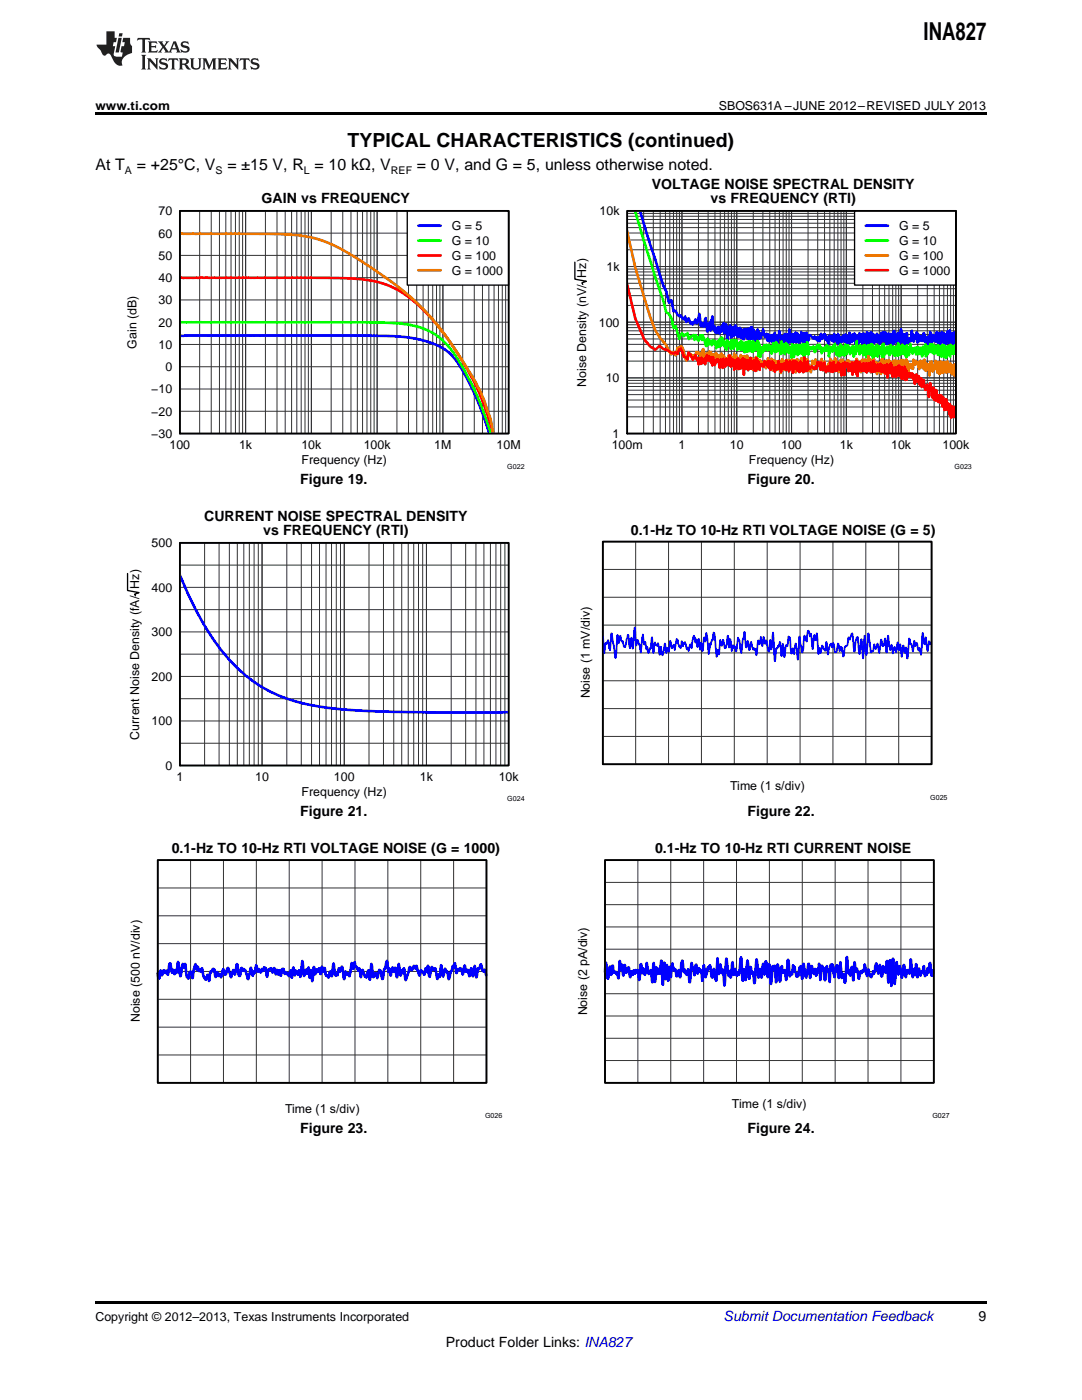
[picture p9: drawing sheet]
<svg xmlns="http://www.w3.org/2000/svg" width="216mm" height="279mm" viewBox="0 0 216 279" stroke-linecap="round" stroke-linejoin="round" font-family="sans-serif">
<path d="M19 259.7h177.8v.5h-177.8z" fill="#000"/>
<g fill="#fff">
<path d="M66.9 227.8h.3v.7h-.3z"/>
<path d="M156.1 227.8h.4v.7h-.4z"/>
</g>
<path d="M31.5 171.7h65.6v44.4h-65.6zM120.7 171.7h65.6v44.4h-65.6z" fill="none" stroke="#000" stroke-width=".26"/>
<g fill="none" stroke="#333" stroke-width=".2">
<path d="M31.5 171.7h65.6v44.4h-65.6zM31.5 177.2h65.6M38 171.7v44.4M44.6 171.7v44.4M51.2 171.7v44.4M57.7 171.7v44.4M64.3 171.7v44.4M70.8 171.7v44.4M77.4 171.7v44.4M84 171.7v44.4M90.5 171.7v44.4M120.7 171.7h65.6v44.4h-65.6z"/>
<path d="M120.7 176.1h65.6M127.3 171.7v44.4M133.8 171.7v44.4M140.4 171.7v44.4M147 171.7v44.4M153.5 171.7v44.4M160.1 171.7v44.4M166.6 171.7v44.4M173.2 171.7v44.4M179.8 171.7v44.4M31.5 199.4h65.6M31.5 193.9h65.6"/>
<path d="M31.5 188.3h65.6M31.5 182.8h65.6M120.7 193.9h65.6M120.7 198.3h65.6M120.7 189.4h65.6M120.7 185h65.6M120.7 180.5h65.6M31.5 210.5h65.6M31.5 205h65.6M120.7 211.7h65.6M120.7 207.2h65.6M120.7 202.8h65.6"/>
</g>
<path d="M31.5 194.2l.2 1.1 .4-1.6 .2 1 .3-1.1 .4 .6 .2-.5 .3 .8 .3-1.9 .2-.4 .3 1.9h.1l.2-.5 .2 .8 .2-.8 .2 .6 .1-.1 .2-2.1 .5 2.8 .5-2.4 .2 .8 .3-.8 .2 2.4 .1 .2 .1-.1 .2 .4 .2-1.2 .2-.2 .4 1.3 .3-1.8 .3-1 .3 1.2 .2-.7 .2 .9 .2-.2 .2 .3 .2-.7 .1 .4a2.69 2.69 0 0 0 .6 1.9l.4-1 .3 1.3 .3-1.8v-.1l.2 .1 .4-.7 .2 .1 .2 1.6 .3-1 .2 .8 .2-.4 .1 .1 .1-.1 .2 .7 .4-1.6 .4 1h.1l.4-1.3h.1l.6 1.9 .5-1.5 .3 .9 .4-2.1 .4 2.4h.2l.3-1.6 .3 .6 .1-.4 .3 .2 .6 1.8 .5-2.3 .4 1.6 .2-.8 .2 .3 .1-.2 .3-1.3 .3 1.3 .1-.6 .4 .7 .3-.7 .2 .4 .2-.7 .3 .1 .3 1.7 .3-1.4h.2l.3-.3 .3 .9 .3-.9 .3 1.3 .3-.9 .2 .9 .2-.9 .3 1.1 .3-1.3h.3l.2 .9 .3-.2 .2 .3 .1-.1 .2 .5 .4-1.1 .2 1.4 .4-2 .2 1.6 .2-1 .3 .3 .2 .5 .2-.9 .2 1.4 .4-3.2 .4 3 .4-1.3 .2 .8 .3-1.2 .2 2 .2-1.5 .3 2.2 .3-2.8 .3 1.5 .3-1 .2 .5 .3-.7 .3 1.1 .3-1.5 .2 1.1 .3-.8 .3 1.5 .2-.1 .2 .5 .4-1.2 .3 .9 .4-2.5 .2 2 .2 .4 .2-.4 .2 .3 .2-1.4 .2 .7 .5-.9 .4 2.4 .2-1.5 .2 .4 .2 .2 .2-.2 .2 .5 .5-2.6 .3 1.1 .3-1.3 .2 1v-.1l.2 .1 .3 .7 .2-.4h.1l.2 1.7 .3-1.4 .5 1.3h.3v.2l.4-1.5 .3 1.9 .3-3.1 .3 2.6 .3-.7 .1 .3 .2-.4 .3 1 .4-1.6 .2 .1 .4 1.7 .1-.1 .3-2 .2-.1 .3-1.4 .3 2.2 .2-.7 .2 1.4 .4-1.6 .3 .9 .2-.9 .4 2 .4-2.7 .4 2.3 .1-1.1 .3 .6 .2-1 .3 2.4 .8-2.5 .4 .1 .1 .4 .4-.8 .3 .5 .2-.6 .6 2 .3-1.1 .2 .4 .3 .1 .1 .4 .3-1.3 .3 .8 .2-1.3 .3 2.3 .4-1.9 .5 .5 .2-.4 .5 2.2 .2-.9 .3 .5 .2-2.4 .4 2.3 .4-1.6 .3 .6h.2l.2 1.5 .5-1.6a.95 .95 0 0 0 .3-1l.2 .3 .3-.9 .2 1.9 .4-.7 .2 .2 .3-.4 .4 1.3 .4-1.8 .3 1.3 .3-.4 .4 1.2 .4-1.6 .3 1.6 .3-2 .3 2.3 .4-1.8 .2 .1 .4-1 .4 1.4 .1 .1 .2-.4 .1 .1 .2 1M186.3 193.6l-.2 .9v-.2l-.2 .4-.3-2.5-.3 1.9-.2-.9-.2 1.3h-.1v-.2l-.2 .5-.2-2-.2 1-.3 .1-.2 .8-.3-1.4-.4 1.7-.2-2.6-.2 2.2-.2-1.2-.3 1.6-.4-3.5-.2 2.8-.2-.7-.2 .2-.1-.2-.2 1.4-.4-2.4-.4 2.5-.4-2.3-.4 1.7-.3-2.5-.4 4.4-.3-5.1-.3 5.5-.3-5.2-.3 4.5-.3-4.3-.3 2.2-.1 .1-.4-1.3-.2 2.1-.2-.2-.2-2.1-.4 1.7-.4-2-.2 .5v1l-.2 .5-.1-.5-.4 1.2-.3-.2-.3-1.4-.3 1.4-.5-2.3-.1 1.3-.2-.2-.1 .2h-.1l-.1 .4-.2-.4-.3 1.5-.4-2-.3 .6-.2-1.9-.2 3.7-.3-2.7-.3 1.7-.2-1.1-.2 .6v-.2l-.3-3-.4 5.1-.3-1.7-.3 .8-.3-3.2-.3 3.2-.3-2.5-.3 .1-.3 2.2-.4-2.5-.2 1.1-.1-1.1-.3 3.5-.2-2.4v-.2l-.2 .4-.1-1-.4 2.9-.3-2.4v-.2l-.1 .2-.2-.6-.3 2.9-.3-3.3-.2 1.4v-.3l-.4 1.3-.2-1.3-.2 1-.5-1.6-.2 2.4-.4-2.9-.4 2.8-.2-.5-.4-2.3-.2 3-.3-2.5-.2 .6v-.4l-.3 1.8-.1 .1-.2-.5-.1 .5-.3-.9v-1l-.2-.1v.1l-.2-.3-.1 1.8-.2-.3h-.1l-.2 .7-.3-3.4-.4 4.1-.3-1.9-.1-.1-.2 .6-.3-1.4-.4 3.1-.2-2.5-.2-.9-.3 3.4-.1 .1-.2-3.3-.2 .7-.2-.6-.3 3.6-.4-4-.3 2.6-.4-3.1-.3 2.6-.2-2.2-.3 2.7v.1l-.1-.2-.1-1.5h-.2l-.2 1.7-.4-3.6-.5 4.7-.2-1.9-.1-.3-.2 .3-.3-1.3-.2 2.3-.4-3.6-.3 3.9-.4-2.2-.2 2.3-.3-4.6-.5 3.4-.1-.5-.3 .7v-.1l-.3-1.2h-.1l-.2 1.1-.2-2.5-.4 3.1-.2-1.3-.2 1-.5-3.5-.4 5.4-.2-3.2-.2 .7-.4-1.7-.3 1.9-.2-3.2-.3 4.5-.3-.8-.2-1.5-.3 1.7a1.98 1.98 0 0 1-.3-1.5l-.2-.9-.2 .7-.1-.4-.5 2-.3-2.3-.4 3-.1-1.4-.3-.8-.1 .4-.2-.7v.1l-.2 1-.3-1.8-.3 2.1-.2-1.3-.2-.1-.2-1-.4 3.8-.3-2.6-.2 1.1-.5-1.1-.1 .6-.1-.2-.3-2.1-.2 .6-.2 2.7-.3-1.4-.1 .9-.3 .4-.2-1.5h-.2v.3l-.4-1.4-.4 2.7-.2-2-.3 2.7-.2-3.1-.3 2.8-.3-3.3-.2 4.4-.4-4.8-.3 2.6-.3-.9-.1 1-.2-1.4-.3 3-.3-3.8-.2 3.8-.3-2.2-.1-.2-.4 .8-.3-2.2-.2 1.9-.2 .4-.4-1.2-.2 .9-.2-1.8-.4 3.2-.3-2-.1 .5-.3-.5-.1 .7-.3-.6-.2 .8-.2-.7-.2 1.2-.4-2-.1 .4-.1-.1-.1 .5v-.3l-.1 .7-.3-1.6-.3 2.1-.3-2v-.2l-.2 1.1-.2-1.8-.3 3.5-.3-1.1-.1 .2-.2-.5-.3 .2-.2-1.4h-.1l-.2 1.8-.3-1.6-.1 .1-.3 2.3-.4-3.2-.2 1.9" fill="none" stroke="#00f" stroke-width=".53"/>
<path d="M31.5 171.7h65.6v44.4h-65.6zM120.7 171.7h65.6v44.4h-65.6z" fill="none" stroke="#000" stroke-width=".35"/>
<g fill="#fff">
<path d="M66.9 164.6h.3v.7h-.3z"/>
<path d="M156.1 164.6h.4v.7h-.4z"/>
</g>
<path d="M25.5 114.5v3.3l2.2 .5-.8 .3 .1 .3M35.9 108.3h65.6v44.5h-65.6zM120.3 108.1h65.6v44.4h-65.6z" fill="none" stroke="#000" stroke-width=".26"/>
<g fill="none" stroke="#333" stroke-width=".2">
<path d="M35.9 108.3h65.6v44.5h-65.6zM35.9 117.2h65.6M35.9 112.8h65.6M40.8 108.3v44.5M43.7 108.3v44.5M45.8 108.3v44.5M47.4 108.3v44.5M48.7 108.3v44.5M49.8 108.3v44.5M50.7 108.3v44.5M51.5 108.3v44.5M52.3 108.3v44.5"/>
<path d="M57.2 108.3v44.5M60.1 108.3v44.5M62.2 108.3v44.5M63.8 108.3v44.5M65.1 108.3v44.5M66.2 108.3v44.5M67.1 108.3v44.5M67.9 108.3v44.5M68.7 108.3v44.5M73.6 108.3v44.5M76.5 108.3v44.5M78.6 108.3v44.5"/>
<path d="M80.2 108.3v44.5M81.5 108.3v44.5M82.6 108.3v44.5M83.5 108.3v44.5M84.3 108.3v44.5M85.1 108.3v44.5M90 108.3v44.5M92.9 108.3v44.5M95 108.3v44.5M96.6 108.3v44.5M97.9 108.3v44.5M99 108.3v44.5"/>
<path d="M99.9 108.3v44.5M100.7 108.3v44.5M120.3 108.1h65.6v44.4h-65.6zM120.3 119.2h65.6M120.3 113.6h65.6M126.8 108.1v44.4M133.4 108.1v44.4M140 108.1v44.4M146.5 108.1v44.4M153.1 108.1v44.4M159.6 108.1v44.4M166.2 108.1v44.4"/>
<path d="M172.8 108.1v44.4M179.3 108.1v44.4M35.9 139.4h65.6M35.9 135h65.6M35.9 130.6h65.6M35.9 126.1h65.6M35.9 121.7h65.6M120.3 135.9h65.6M120.3 130.3h65.6M120.3 124.8h65.6M35.9 148.3h65.6M35.9 143.9h65.6"/>
<path d="M120.3 147h65.6M120.3 141.4h65.6"/>
</g>
<path d="M35.9 114.8a53.8 53.8 0 0 0 11.5 18.5 28.8 28.8 0 0 0 16.4 7.7 183.6 183.6 0 0 0 24.6 1.2l13.1-.1" fill="none" stroke="#00f" stroke-width=".53"/>
<path d="M35.9 108.3h65.6v44.5h-65.6zM120.3 108.1h65.6v44.4h-65.6z" fill="none" stroke="#000" stroke-width=".35"/>
<path d="M120.3 126l.2 4.4 .3-2 .1 .2 .3-.6 .1 .3v-.6l.4 2.1 .4-3.4 .7 4.9 .4-4.6 .2 1.7 .4-1.5 .2 .9 .2 .3 .1-.1 .2 1.1h.1h.1l.6-2.4 .4 2.7 .3-2.1 .3 2.1 .3-4.2 .4 3.6 .2-1 .1-.1 .2 1 .1-.1 .3 1.6 .4-3.6 .2 2 .1 .1 .1-.6 .3 1.5 .1-.5 .1 .1 .1 1.1 .2-.2v.1l.2-.8v.2l.2-.2 .2-2.2 .3 3.1 .3-2.1 .1 .5 .2 .1 .1-.2 .1 .3 .1-.5 .3 2.3 .2-1.6 .4 1.7 .2-.4 .3-2 .2 1.9 .3-1 .3 .8 .2-2.2 .4 1.4v.1l.3-.7 .2 1.1 .4-2.3 .2 .4v-.2l.4 1.4 .2 .3 .2-1.4 .3 1 .1-.5v.1l.3-.5 .3 1.3 .1 .2 .1-.4 .2 .7 .3-1.3 .3 .8 .2-1.7 .3-.8v.4l.1-.2 .1 .2 .1 1 .2-.7v.1l.2 1.4 .2-1.6 .3 2.2 .2-1.4 .3 1.6 .2-2.4 .2-.3 .1 .8 .2-1.7 .5 4.2 .3-2.1 .2 .3v-.7l.2-.3 .1 .1 .2-1.6 .1 .1 .5 4.8 .2-1.4 .2 .9 .1-.1 .2-2.8 .3 1.2 .2-1.2 .1 .2 .1-.1 .2 1.6 .1-.2 .1 .2 .2-.7 .2-1.8 .3 2.3 .2-1.6 .3 2.3 .3-1.2 .1 .6 .1-.4 .2 .2 .2 .9 .3-2.7 .4 .6 .3 2.4 .3-2.8 .4-1.4 .3 3.1 .3-1.3 .3 1.9v-.3l.1 .2 .3-1.6 .4 1.5v.1l.2-.3 .1 .3 .1-.3v.2l.2 1.2 .3-2.8 .1-.2 .3 .8 .2-1.5 .3 1.9 .3-1.9 .3 1.4 .1-.7h.2l.2 1.6 .1-.1 .2 .8 .2-2.4 .2 1.9 .4-3.4 .3 5.7 .3-2.4 .1-.2 .1 .1 .1-.5 .2 .2 .2-1 .3 2.8h.1l.2-2.4 .3 2.7 .3-2.5 .4 .2 .1-1.9 .1 .3 .1-.2 .1 .2 .3 3.2 .3-1.1 .3 1.1 .3-2.1 .4 3.2 .3-4.6 .3 1.7a1.9 1.9 0 0 1 .2 1.5h.1l.2-.8a4.9 4.9 0 0 1 .3-2.5l.4 1.1 .2-1.8 .1-.4 .3 1.2 .2-.5 .3 3 .2-.8a3.2 3.2 0 0 1 .2-2l.2 1h.1l.2-1.3 .3 4.1 .3-1.2 .1 1 .1-.1 .2-1.4 .3 .7 .2-.1 .1 .5 .1-.1 .2-1.7 .3 2.5 .2-1.3 .3-.7v.1l.2-.3 .2 .8 .2-.8 .2 1.5 .2 .3h.2l.3-1.8 .1 .1 .2 1.4 .2-.8 .1 .3 .2-.2 .3 1.8 .3-1.9 .5-.4 .2-1.4 .1-.1 .2 .4 .3-1 .2-.2 .2 1.7a3.2 3.2 0 0 0 .2 2l.2-2.2 .2-.6h.1l.1-.2 .4 3.4 .3-2.9v.1l.1-.1 .3 3.8 .3-4.5 .4 3.8 .4-4.3 .5 3.8 .1-.3 .2 .1 .2-.2 .2-1.2 .2 .9 .4-1.1 .4 1.9 .3-2.7 .3 1.4 .2-.5 .1 .3 .2-1.4 .3 2.8 .3-3.3 .4 2.9 .3-1.1 .2 1.7 .4-1.3 .4 1.1 .2-1.9 .1-.1 .2 1.6 .3-1.2 .2 2.5 .3-2.2h.1l.3 1.4 .2-1.1 .2 2.2 .4-4 .3 1.2 .2-.1 .1 .5 .1 1 .3-2.1 .3 1 .2-.6 .4 1.5 .2-.5 .3 1.4 .3-4.4 .4 2.3 .2-1.4 .1 .1 .3 2.6 .3-1.9 .2 .6 .2-.5" fill="none" stroke="#00f" stroke-width=".35"/>
<g fill="#fff">
<path d="M66.9 98.4h.3v.7h-.3z"/>
<path d="M156.1 98.4h.4v.7h-.4z"/>
</g>
<path d="M35.9 42.1h65.6v44.4h-65.6z" fill="none" stroke="#000" stroke-width=".26"/>
<g fill="none" stroke="#333" stroke-width=".2">
<path d="M35.9 42.1h65.6v44.4h-65.6zM35.9 59.9h65.6M35.9 55.4h65.6M35.9 51h65.6M35.9 46.5h65.6M39.8 42.1v44.4M42.1 42.1v44.4M43.8 42.1v44.4M45.1 42.1v44.4M46.1 42.1v44.4M47 42.1v44.4M47.7 42.1v44.4"/>
<path d="M48.4 42.1v44.4M49 42.1v44.4M53 42.1v44.4M55.3 42.1v44.4M56.9 42.1v44.4M58.2 42.1v44.4M59.2 42.1v44.4M60.1 42.1v44.4M60.9 42.1v44.4M61.5 42.1v44.4M62.1 42.1v44.4M66.1 42.1v44.4"/>
<path d="M68.4 42.1v44.4M70 42.1v44.4M71.3 42.1v44.4M72.3 42.1v44.4M73.2 42.1v44.4M74 42.1v44.4M74.7 42.1v44.4M75.3 42.1v44.4M79.2 42.1v44.4M81.5 42.1v44.4M83.2 42.1v44.4M84.4 42.1v44.4"/>
<path d="M85.5 42.1v44.4M86.3 42.1v44.4M87.1 42.1v44.4M87.8 42.1v44.4M88.4 42.1v44.4M92.3 42.1v44.4M94.6 42.1v44.4M96.3 42.1v44.4M97.5 42.1v44.4M98.6 42.1v44.4M99.5 42.1v44.4M100.2 42.1v44.4"/>
<path d="M100.9 42.1v44.4M35.9 77.6h65.6M35.9 73.2h65.6M35.9 68.7h65.6M35.9 64.3h65.6M35.9 82.1h65.6"/>
</g>
<path d="M35.9 67h38l6.6 .2a18.3 18.3 0 0 1 8.9 3 24.5 24.5 0 0 1 5.2 8.3l1.4 3.1 1.7 5" fill="none" stroke="#00f" stroke-width=".53"/>
<path d="M35.9 64.4l35.1-.1 7.2 .2a15.1 15.1 0 0 1 10.5 3.8 43.1 43.1 0 0 1 7.6 13.3l1.7 5" fill="none" stroke="#0f0" stroke-width=".53"/>
<path d="M35.9 55.4h26.9l8.2 .2a19.1 19.1 0 0 1 14.1 6.9 59 59 0 0 1 13.4 24.1" fill="none" stroke="#f00" stroke-width=".53"/>
<path d="M35.9 46.6l17.1 .1 5.6 .2a24.7 24.7 0 0 1 12.4 4.5l5.9 4 3.3 2.4a54.7 54.7 0 0 1 13.1 15.8l.3 .6a31.9 31.9 0 0 1 3.7 7.8 11.8 11.8 0 0 1 1.1 4.6" fill="none" stroke="#ee7600" stroke-width=".53"/>
<path d="M81.3 42.1h20.2v14.8h-20.2z" fill="#fff"/>
<path d="M81.3 42.1h20.2v14.8h-20.2zM114.7 52.3v3.4l2.3 .4-.9 .4 .2 .3M125.1 42.1h65.6v44.4h-65.6z" fill="none" stroke="#000" stroke-width=".26"/>
<path d="M83.5 45h4.4M127.7 42l4.6 14.9 .6 1.2 .6 2.3 .5-.5 .4 2.2h.4l.4 .7 .3 .3 .3-.1 .6 .7 .3-.5 .3 1.1 .2-.6 .2-.2 .5 1.1 .2-.2 .1 .4 .6-1 .1 .7h.2l.5-1.9 .2 2.5 .3-.1 .1-.5 .3 .7 .3-1.7 .3 2.7 .1-1.3 .2 .2 .1-.7 .3 1.6 .1-2 .1 .2 .1-1 .2 2.5 .2-.6 .2 1.1 .1-.6 .2 .9v-1h.2v.8l.2-1.1 .2 1.3 .1-.7v.3l.2-.5 .1 .5 .1-1.1 .1 1 .2-1.5 .1 2v-1l.1 .8 .1-1.1 .1 1.1 .1-1.6 .2 3.1 .1-2.6v1.5l.3-1.3v1.4l.2-1.8 .2 2.5 .2-.8 .1-1.4 .2 1.8 .1-1.4 .1 1.1v-1.6l.1 .4v-.6l.1 1.8 .1-1.5 .2 .9v-.4l.1 1.2v-1v1.1l.1-1.5v1.1l.1-1v1.4l.2-1.7 .2 1.8 .1-1.4v1.6l.1-1.7 .1 1.8 .1-1.4 .1 1 .1-.7v.2v1.1l.1-2 .2 1.2 .1-1.3 .1 1.5v-1.2l.2 1.6 .1-1.9 .1 2 .1-1.6v.8v-.5l.1 1.7 .1-2.5 .2 2.1 .1-2.3 .2 2.4v-1.9v1.5l.1-1.2 .1 2 .1-2.3 .2 1.8 .1-1v1.1l.1-1.5 .1 1.9v-1.6v.8l.1-.9v1.2v-1v1.4l.2-2.3 .2 2v-1.5l.1 .8 .2 .5 .2-1 .3 .3v-1l.5 1.5 .3-.7 .2 1.4 .1-1.3 .1 1.4 .3-1.1 .2 1.1 .2-1.2 .1 1.5 .4-2 .3 2.4 .1-1.5v.3l.1-.4v1.3l.1-1.4v-.1l.1 .5v-.4l.1 .2v-.2l.1-1v1l.1 .3v-.6l.4 1.3v-.7l.1 .7 .1-1 .1 1.1 .2-1.3 .1 1.9v-2.2l.1 1.3 .1-.9 .2 1.3 .2-1.6v1.9l.1-1.8 .1 1.1 .1-2.2 .1 2.4 .1-.9v1.1l.1-1.4 .1 .9v-.9l.1 1 .1-1.3 .1 1.8 .1-1.6 .1 1.3 .1-.9 .1 .8v-1.2l.1 1.3 .1-1.7 .1 2 .2-1.9 .1 1.6 .1-1.4 .1 1.4 .1-1.1 .1 1.6 .1-1.7 .1 1.2 .1-1.9v1.7l.2-1.3 .1 1.4v-1.4l.1 1.1v-1.2l.1 2v-2l.1 1.7 .1-1.2v1l.1-.9v1.9v-2v.7l.1-1.3v1.5l.1-1.5 .2 1.8 .1-1.3 .1 1 .1-.9 .2-.1 .7 .7 .3-.4 .1 .5 .2-.4 .2 .7 .3-.8 .1 .9 .3-1.5 .2 1 .2-.8 .2 .6 .1-.7 .2 1.1 .1-.8 .1 .8 .1 .1 .1-.3 .1 1 .3-1.6 .3 .6 .1-.6v.1l.1 .9 .1-.9 .2 1.2 .2-1.7v1l.2-.6 .3 1.5 .1-.5v.3l.1-.3v-1.3l.2 .6 .1 1.4 .1-1.3 .1 .9v-.8l.1 .9 .1-1.2 .1 .9 .1-.5 .1 .1 .1-.8 .1 1v-.4l.1 .7 .1-.2 .1 .1v-1.4l.1 1.7 .2-1.4 .3 1.7 .1-1.7v1.3l.1-1.9 .1 2 .1-1.5 .1 1.1v-1.2l.1 1.3 .1-.7v.7l.2-1.3 .1 .9 .1-.9v.8l.1-1 .1 .8v-.7v1.3l.1 .5 .1-.5v.8v-1.2l.1 .1v1.1l.2-1.7 .1 1.5 .1-1.5v1.2l.2-1.8v1.3l.1-.6 .1 .9v-1.1l.1 .9 .1-.9 .1 1.3 .1-1.5 .1 2.3v-2.3l.1 1.7v-2l.1 2.3 .1-2.1 .1 1.4v-.8l.1 1.5 .1-1.4 .1 1 .1-2.1 .1 3 .1-2.5v1.6l.2-1.8v1.5v-1.2l.1 1.3v-1.5l.2 2 .1-2.4v1.7l.2-1.2v1.5v-1.1l.1 1.2 .1-1.8v1.3l.1-1.1 .1 1.5v-1.4l.1 1.5 .1-1.3 .3 1 .1-1.5v1.3l.2-.6v1.4l.1-1.4 .1 1.2v-1.5l.2 1.5 .2-1.3v.5v-.5l.1 .3v-1.1l.1 2 .1-1.8v1l.2-1.3 .1 1.8 .2-1.4 .1 1v-1.4l.1 1.7v-.8l.2 1.5 .1-1.5 .1 1.2v-1.9l.1 2v-1.7l.1 1.3 .1-.7v1l.1-1.4 .1 .9v-1.3l.1 1.6 .1-1.1v.9l.1-.8v1.8l.1-2.3 .2 1.9 .1-2.6 .1 2 .1-1.3 .1 1.2v-.9v1.3l.1-1.3 .1 1.2v-.8l.1 .9v-1.1l.1 1.4 .1-2.2v1.7l.1-1.5v1.6l.1-1.3v1.3v-.9l.1 .7v-.9l.1 1.3v-1.4v2.3l.2-3.6v2.6v-1.1l.1 .6v-.7l.1 .9v-1.5l.1 1.8 .1-1.5 .1 2.6v-2.2v1.4l.1-1.9 .1 1 .1-1v1.4l.1-1v1.9l.1-2.4v1.8l.1-1.2v1.2l.1-1.9v1.6v-.4l.3 .6 .3-.8 .1 .6 .1-.2 .2-1.9v1.2l.2-.5 .1 1.5 .1-.9 .1 .3 .4-1.2 .2 2 .1-1.8 .2 1.5 .1-1v.7l.1-.8 .1 .5 .1-.3 .1 .8 .1-.8 .1 .8 .1-1.5 .1 1.3 .1-1.2 .2 1.7 .1-1 .3 1.7 .1-1.5 .1 .1v-.3l.1 .6v-.6l.1 .8v-1l.1 1.4v-.1l.1-2.2 .1 1.7v-.5l.2 1v-1.5l.1 .8 .1-.9 .2 1.1 .1-.4v.3l.1-.8 .1 1.1 .2-1.4v1l.1-1.4v1.5l.1-1.3 .1 1.7v-.8l.1 1 .2-2 .1 2.7 .1-1.9 .1 1.3 .2-2.2 .2 1.7 .1-.9 .1 1.3 .1-1.9v1.6v-.9v-.2l.1 .8v-.8l.1 1.8v-1.9l.1 1 .1-1.2 .1 1.7 .1-1.8 .1 .8v-1.3l.1 1.9v-1.1l.1 1.6 .2-2.5v2.2l.1-1.4 .1 1.1v-.9l.1 1.1 .1-1.1v1.1l.1-1.6v1.7l.1-1.6 .1 2.3 .1-1.6v2l.1-2.9 .1 1.4 .1-1.2v1v-.6v.7l.1-.8v.8v-.9l.1 1.7v-.1" fill="none" stroke="#00f" stroke-width=".53"/>
<path d="M83.5 48h4.4M126.7 42l1.8 6.2 3.8 11.6 .6 2.5 .6 .4 .5 .8 .4 1.9 .4-.4 .7 2.6 .3-.9 .4-.1 .2 .5 .3-.4 .3 .2 .2-.4 .2 1.2 .5-.6h.3l.2-.2 .2 .9 .2-.9h.1l.2 .9 .3 .2 .3-1 .1-.1 .3 1 .1-1 .7 2.2 .1-.1 .2-1.4 .2 .3 .1 .8 .3-.5 .2 .1v.6l.2-1 .1 .2 .2-.1v.3l.1-.1 .1 .6 .1-.6 .1 1.3 .1-1.3 .1 .6 .1-.6 .2 1 .2-1.6 .2 1.5 .1-1.7 .1 .2 .1-.2 .1 1.1 .1-.6 .1 1v-.8l.1 .6 .1-.5 .1 1.2v-.8l.1 .3 .1-.3v1.2l.2-1.9 .1 .9 .1-.4 .1 .3h.1v-.4l.1 .9 .1-.7 .1 1.1 .1-1.8 .1 1.6 .1-1.6 .1 1.4 .1-1 .1 1.4 .1-1.7 .1 1.1 .1-.7 .1 .6 .1-1 .1 1.4 .1-.9v1.4l.1-.9 .1 .7v-.7l.1 .7 .1-1.2 .2 1.2v-.7l.1 .8v-1.6l.1 1.6 .1-1.6 .2 1.7 .2-1.4v1.2l.1-1 .1 1.7 .1-1.9 .1 1.1 .1-1.1 .1 1.7v-1.4l.1 1.5 .1-2 .2 1.9 .2-2 .1 1.2 .1-.7v1.3l.1-1.5v1.7l.1-1.9 .2 2v-2.1l.1 1.9 .1-1.5v1.2l.1-1 .1 1.2v-1.5l.2 1.4v-1.2l.1 1.3 .1-1.4v1.2l.1-.9v.8l.1-1.6 .1 3.2 .1-2.8v1l.1-.7 .2 2.5 .1-1.6 .1-.2 .2 .9 .1-1v.9l.3-1.3 .2 .9 .1-.7v.1l.2-.3 .1 1 .1-.9v.7l.2-.9 .1 .8 .1-.5 .1 .5 .1-.4 .2 1.4 .1-1.4 .1 .5 .1-1.2 .2 1.3 .1-.4v.9l.1-.9 .1 .6v-1.8l.2 2 .1-1.2 .1 .9v-.8l.1 .9 .1-1.2 .1 .3 .1-.2 .2 1.7v-1.2l.1 1.2v-2.5l.2 1.6 .1-1v.6l.1 .4 .1-.3v.4l.1-1 .1 1.9 .2-2.3 .2 1.7v-.3l.1 .4 .1-1.4 .1 1.4 .1-.9v1.2l.1-1.2 .1 1 .1-.9v1.1l.1-.9 .1 .6v-.5v1.7l.2-2.7 .1 1.1v-1l.1 1.4v-.8l.1 1.8v-1.6l.1 .6 .1-1.3 .2 1.7 .2-1.8 .1 2.1 .1-1.5 .1 1.2 .1-1.2v1v-1.1l.1 1.2 .1-1.7 .1 1.5v-1l.1 1.1 .1-1.3 .1 1.4 .1-1.1 .1 .7v-1.5l.1 2.3 .1-1.6 .2 1.9v-2.5l.1 1.6v-1.3l.1 1.3v-1.6l.2 1.8v-2.2l.1 1.8 .1-1.2 .1 1.9 .3-1.5 .4 .4 .3-.6 .3 1.2 .1-.1 .2-1.1 .1 .3 .1-.6 .3 .7 .1-.7 .1 .8 .2-.3 .1 1.2 .2-1 .3 .6 .1-.8 .1 .5 .1-.5 .1 .7 .2-1.1 .2 1v-.8l.2 2 .2-1.5 .1 .5 .1-.9 .1 .3h.2v.7l.2-1.1 .1 .5 .2-1 .3 2.1v-.7l.1 .9 .2-1.6 .1 .3v-.2l.2 1.7 .2-2.4 .2 1.4 .1-1.1 .1 .3v1.6l.1-1.4v.8l.1-.7 .1 .7 .1-.4 .1 1 .1-2.1 .3 1.9 .1-1.6v1.1l.1-1.3 .1 1 .1-.3 .1 .5 .1-.7v1.3l.1-.9 .1 .2 .1-.3 .1 .6 .1-1.2 .3 2.1v-2l.1 1.3 .1-1.2v1l.1-.1v-1v1.5l.2-2.6 .1 1.8 .1-.9 .1 1v-.8v.7l.1-.7 .1 1.1v-1.1l.1 1.5 .1-1.8v.9l.1-.4 .2 1 .2-1.4v1.4l.1-.9 .1 1.3v-1.2l.1 1.3 .1-2.1 .1 2v-1.6l.1 .9 .1-.9v.9l.1-.9v2.2l.1-2.2v1.3v-1.5l.1 1.4 .1-1.2 .1 .7v-1l.1 2v-1.5l.1 1.3v-1.4v.8l.1-1 .1 1.2v-1.6l.2 2.2v-2.2l.2 1.9v-1.8l.1 3 .2-2.6v1.9l.1-1.5v-.2l.1 .4v-.4l.1 .3 .1-.7 .1 2v-.1l.2-2.1 .1 2.4v-1.1l.1 .6 .1-.9 .1 .3v-.9l.1 .9v-.3l.2 .8v-1.1l.2 1.7 .2-2.6 .1 2.8v-1.6l.1 .3 .1-.3 .1 .9v-1v.9l.1-.8v.3l.3-.9v1.2l.1-1.1 .1 .8v-.6v.4l.1-.3v1l.1-1.4 .1 1.7 .1-1.6 .1 .7 .1-1.2 .1 1.7 .1-1.2 .1 1.2v-1.2l.1 1 .1-1.1 .2 1.7 .1-1.6 .1 1.6v-1.6l.1 1.1v-1.2v.7l.1-.5v1.3l.2-1.6 .1 1.9v-2.5l.1 1.4 .1-.9v.9l.1-.5v1.4v-1.4l.1 1.3v-1.7l.2 1.7 .1-1.5v.9l.2-1.3v1.8v-1.3l.2 1.2v-1.3v.9l.2-.9 .1 1.6v-1.5l.1 1.7v-1.6l.1 1.2v-.9l.1 1.6v-2.4l.1 2.1 .1-1.7 .2 1.6 .3-2.3 .2 1.1 .1-.3 .2 1.2 .1-.5 .1 .1 .1-.7 .2 .7 .1-.9 .1 1.4 .1-.3v.2l.2-1.4 .2 1.5 .2-1.3 .1 .3v-.1l.1 1 .2-1.2 .1 1.7 .2-1.9 .2 1.1 .1-.7v.8l.2-1.7v2.4l.1-1.5 .2 1.1 .2-1.6 .1 1.2 .1-1.2 .1 .6 .1-1 .2 1.6 .2-1.5 .1 .9v-.8l.1 .7v-.8l.1 1.8 .1-.5v.5l.1-1.2 .1 1.1 .2-1.5v1l.2-1 .1 1.8 .1-1.9 .1 1.6 .1-1.1v.2v1.3l.1-1.3v-.2l.1 .8 .1-1.1 .2 2.1v-1.9l.1 1.4 .1-1.9 .1 1.2v-.7l.1 1.8 .1-2.2v2.2l.1-2v1.8v-.8l.1 .9 .1-1.2 .1 1.7v-1.4v.4v-.7l.1 .7 .1-1.3v1l.2-1.1v1.7l.1-1.4v1.1l.1-1.2v1.5l.1-1.3v1.7l.1-2.4 .1 1.9v-1.3l.2 1.1 .1-1.5 .1 1.6 .1-1.3 .1 1.3v-1.1l.1 1v-1.5l.1 1.5 .1-1.5v1.4l.1-1.2 .1 1.1v-1.1v.4" fill="none" stroke="#0f0" stroke-width=".53"/>
<path d="M83.5 51h4.4M125.1 56.6l1.7 6.9 1.7 4.2 1.3 1.5 1 .6 .8-.8 .7 .6 1.2 .4 .5 .5 .4 .1 .4-.3 .4 .3 .3-.8 .3-.3 .6 1.7 .6 .2 .2 .4 .2-1.4 .5 .5 .3 .9 .2-.4h.2l.2-.6 .3 1 .2-.4 .1 1.3 .2-1.2 .2 1.1 .2-1.2 .1 1.1 .2-.8 .2 .1 .1-.3 .1 1.2 .4-1.9 .1 1 .1 .1 .2-.8 .4 1.2 .1-.9 .1 1.5 .2-1.7 .3 1.7 .4-1.2 .2 .5v-.5l.4 1.7 .2-1.7 .2 .7 .1-.2v.2l.1 1 .1-1.8 .2 .7 .1-.3 .1 1.2 .2-1.6 .1 1.1 .2-1 .1 1.2 .2-2 .1 1.4 .1-.9v1.6l.1-1.4v1.6l.2-1.6v1.1l.1-.9 .1 .9 .1-.9 .2 2 .1-1.8 .1 .8 .1-.8 .1 1.6 .1-1.9v.8l.1-.6 .1 .5v-.8l.2 2.1 .1-1.8v.8l.2-.9 .1 1.7 .1-1.5v1.2v-.7l.2 .7v-.5v.6l.1-1.9 .2 3.4 .1-3.1 .2 1.8 .1-1.7 .1 1.8v-1.5l.1 .9 .1-.9 .1 1.2v-1.5l.1 2.1v-1.6l.1 .9 .1-1.2v1.4v-.5l.1 .6v-1.1l.1 1.2 .1-2.2 .1 2.2 .1-1.3 .1 .7v-.8l.1 1.3 .1-1 .1 .8v-1.4l.1 2 .2-1.7 .1 1.8 .1-2.6 .1 2.2 .1-1.5 .1 1.5v-1.3l.1 1.2 .1-1.3 .2 1.6 .1-1.1h.3l.1 .4 .1-.3 .2 .4 .1-1.2 .5 .9 .1-.5 .1 .7v-1l.2 1.2 .1-1.2 .2 1.6v-.9l.1 1 .3-1.7 .1 1 .1-.9v.2l.1 1.4 .2-.6v1l.2-1.3 .2 .8 .2-.7v.6l.1-1.6 .1 1.4 .1-.6v.6l.1-.6v.5l.1-.5 .1 1.5 .1-1.6 .1 .7 .1-.7v.6l.1-.4 .1 .6 .1-.6v.7l.1-1 .1 1 .1-1.1 .1 1.4 .1-2 .1 1.3 .1-.8v.7l.2-.8v1.3l.1-1.4v1.9l.3-2v1.2l.1-.8 .1 .9 .1-1v1.1l.1-1v.5l.1-.5v1.9l.1-2.4 .2 1.6 .1-1.5v1.4l.1-1 .1 .7v-1l.1 1.2 .1-1.2 .1 1.7 .1-1.5 .1 1.5 .1-1.1 .1 1.5v-1.9l.2 1.6v-1.9l.1 1.9 .1-1.5 .3 1.5v-1.1l.1 1.4 .2-2.3v1.3v-2l.1 2.7v-1.3v.8l.2-1.2v1.1l.1-.9v1.6l.2-1.9v1l.1-1.1v1.7v-.8l.4 .6 .4-.5 .4 .6 .2-.3 .1 .2 .2-.5 .1 .4 .2-1.3 .2 .7 .1-.5 .2 1.4 .1-1.4 .4 1.5 .2-1.5 .4 1.9 .3-1.1h.1l.1 .9 .3-.7v-1l.2 1.7 .1-1.3 .1 .7 .1-1 .1 1.7 .1-2 .3 1.9 .2-1.2v.4l.1-.4 .1 1.1 .2-1.7 .2 .8v-.5l.2 1.2 .2-1.1v.1l.1 2.2 .2-2.5 .1 1.7 .2-1.7 .1 2.4 .1-2.6 .1 1.1 .1-.9 .3 .8 .1-.8 .1 1.6 .2-1.5 .1 1.2 .1-.6 .1 .9 .1-1.3 .1 .8 .1-1.3v2.5l.1-2 .2 .7 .1-.5 .1 1.2 .1-2.1 .1 1.4 .1-1.5v2.7l.1-1.5 .1 1.9 .1-2.9 .2 1.9 .1-1.8 .1 1.4v-.7l.2 .9v-1.3v1.2l.1-.8v.9l.1-1.1v1l.1-1.1v.6l.1-.5v1.2l.1-1.5 .1 1.1 .1-.7 .1 1.2 .2-1.5v1.5l.1-1.5 .1 1.7v-1.3l.1 .8v-1.1v1.3l.1-1.4 .1 1.3 .1-1.3v1.1l.1-.6v.5v-1.1v1l.1-1 .1 1.1v-1.3l.1 1.9 .1-1.3v.9l.1-.4v.5v-.3v.2v-1.3l.1 1.7 .2-2.2 .1 2.1v-1.6v1l.1 .2 .1-1 .1 1.4 .2-1.2 .1 1 .1-1.2 .2 1.3 .1-1.1v.8l.1-.4 .1 .7 .1-1.5 .2 1.7 .1-1.3 .2 1.3v-1l.1 .7 .1-.7v1l.1-1.3 .2 1.7v-1.2l.1 .5 .2-1.3 .1 2.7v-1.6v.9l.2-1.3v.8l.1-1.2v1.1l.1-1.1 .2 1.6 .1-2.1 .1 1.6v-1.2l.2 2.4 .1-1.8v1.3l.1-1.3v1.7v-1.4l.1 .9v-1.1l.1 1 .1-.9 .1 .9v-1.3l.1 2.1v-1.7l.1 .2v-.4l.1 1.4 .1-1.7 .1 1.5 .1-1.1v.1v1.4v-2.1l.1 1.8 .1-.1v.2l.1-1.3 .1 1.4v-1.6l.1 1.9v-1.5v1.8l.2-2.3 .1 2.4 .1-1.7v1.2l.2-1.6 .1 1.2v-1.1v.7v-1.1l.1 2.6 .1-2 .1 1.8v-1.7l.1 1.9 .1-1.3v.8v-.6l.1 .6 .2-.2 .1-.7 .2 .8v-.7l.1 .6 .1-.4 .1 .6 .1-.8 .1 .5 .1-.3 .1 1h.2v.9l.2-1.8 .2 .8v-.8l.2 1.4 .3-1.1 .2 1.7v-1.2l.1 .3 .1-.4 .1 1.8 .2-1.2 .1 .9 .1-1.1 .3 1.9 .1-.7 .2 .7 .1-1.1 .2 2.1 .1-1.3 .1 1.8v-2.1l.2 .7v-1.4l.2 1.5 .1-.6 .1 .7v-.4v1.6l.1-1.3 .1 1.3 .1-2 .1 2.5 .2-2 .2 2.2 .1-2.1 .1 1.8v-.3l.3 .8v-1.3l.1 1.3 .2-1v1.2l.1-1.5 .1 1.6v-1.2v.8l.1-1 .1 .3v-.1l.1 1.8 .1-1.8v1.6l.1-.7 .1 .9v-.6l.1 1.3v-1.2l.1 .9 .2-1.9v1.9l.1-.1v.3v-1.4l.1 1.3 .1-1.1 .1 1 .1-.8 .1 1.6 .1-1.6v2.2l.1-2.2 .1 1.9v-1.3l.1 2.1 .1-2.3 .2 1.4v-1.2l.1 1.5v-1.2l.1 1.7 .1-2.1v1.6v-.7l.1 .8v-1.1l.1 1.4v-1.5v1l.1-.8 .1 .9" fill="none" stroke="#f00" stroke-width=".53"/>
<path d="M83.5 53.9h4.4M125.1 46a137.1 137.1 0 0 0 5.7 20l.8 1.3 1.3 1.6 1.1 1.8 .4-.5 .4 .7 .4-1.4 .6-.4 .4 .2 .8 2.6 .4-1.4 .2 .4 .3-.2 .2 .6 .3-.4 .2 .7 .3-1.3h.2l.2 .3 .1-.2 .3 .1 .1 1.3 .5-2.1 .3 2.1 .2-1 .1 1.3 .1-1.6 .1 1.2 .2-1.3 .1 .2 .1-.5 .2 1.1 .2-.9 .1 2 .2-1.5 .2 .8 .1-.9 .1 .9 .1-.4 .1 .8 .1-1.6 .3 1.6 .1-1.1 .1 1.3 .3-1.3v.8l.2-.2 .1-1 .1 1.4 .1-.9 .1 .5 .1-.6 .2 1.7 .2-1.1 .3 1.1 .3-1.6 .1 1.1 .1-1.1 .1 1.7 .1-1.7 .1 1.4 .1-1v.8l.1-.7v.7l.1-.3 .2 .7 .1-2.1 .1 2.6v-1.6v-.2l.1 1.3 .2-1.7 .1 1.4v-.6l.1 2 .2-2 .1 1.2 .1-.9v1.3l.1-1.8v-.2l.1 .8 .1-1.2 .1 1.7 .1-1.3v1.6l.1-1.7 .1 1.1 .1-1.1 .1 .9 .1-.7v1.5l.1-1.9 .1 2.2 .1-1.6 .1 1.2 .2-1.9v2.2l.1-1.1v1l.2-1.2v.6v-.9l.1 1.4 .1-1.3v.9l.1-.4 .1 .5v-1l.1 1.2 .1-1.1 .1 .7v-.9l.2 2.4v-1.9v.8l.2-1v.8l.1-.9v1.9l.1-2.2 .1 2.2 .1-2.4 .1 2.8 .1-2.5 .1 2v-1.8l.1 1.6v-.8v.5l.3-1.1 .2 .3 .1 .6 .1-.5 .2 .7v-.5l.3-.3 .3 1.3 .1-1.2 .2 .5 .1-1.3 .3 1.7 .2-.9v.1l.1-.3 .1 .2v-.7l.2 2.3 .1-1.7 .1 .6 .1-.9 .1 .5v-.2l.1 .3 .1-.2 .1 1.1v-1.3l.2 .9 .1-.5v.1l.1 1.1 .2-1 .2 .8v-1.3l.2 2.2v-1.5l.1 .3 .2-1.5v1.4l.1-.3 .1 .9 .1-.8 .1 1 .1-1.8v.7v-.2l.2 .7 .1-.3v.5l.1-1.6 .1 1.4 .1-1.5 .1 1.8 .1-1.5v.8l.1-1 .1 1.1v-1.1l.1 1.5 .1-1.1 .2 1.6v-2l.1 1.7 .1-1.8v1.3l.1-1.1 .1 .9v-.7l.2 .7v-1v2.2l.1-.7 .1 .9v-2.1l.1 1.3 .1-1.8 .1 1.3v-1.2l.1 1.1v-.9l.1 1.6v-1.7l.1 1.6 .1-1v.7l.1-.9v1l.1-.4v.2v-.9l.1 1.1v-.9v.7l.1-1.6 .1 2.3 .1-2.3v1.6l.1-1.5 .1 2.4 .1-2 .1 1.9 .1-2.3 .1 2.5v-2l.2 1.8v-2.2l.1 2.2 .1-2v1.7l.1-1.6 .1 2.1 .1-1 .2-.1 .2 1.3 .3-2.3 .5 .7 .1-1 .2 1.5 .2-.9h.1l.2 .7 .1-.1 .2 .3 .2-1.6 .2 1.5 .1-.6 .2-.1 .1-.3 .1 1.1 .1-.2 .2 1 .1-.4 .2 .2 .1-1.2 .3 .6 .1-1.6 .2 2 .1-1.6 .3 1.6 .3-2.1 .2 1.4 .3-.8 .1 1.3 .1-.6v.1l.1 1.4 .2-2.2 .1 1.1v-1.4l.1 .8 .1-.5 .1 1.3 .1-1.6 .2 1.5 .1-.9 .1 .4 .1-.6 .1 1 .1-.6 .1 .4v-.4l.1 .2 .1-.9 .1 .8v-.6l.1 .9 .1-1 .1 1.1 .1-.9 .1 1.3v-.6v.9l.1-.7 .1 .7 .1-1.4 .1 1.4 .2-.9v1.3l.1-1.9 .1 1.8v-1.3v.9l.1-1.2 .1 .8v-.7l.1 .5 .1-1.5 .1 1.6 .1-1.2 .1 1.9 .1-1.5 .1 1.4 .1-1.5 .1 1.2v-1.2l.2 2v-2.3l.1 2.2v-1.9l.2 1.1v-1.7l.1 2.1 .1-1.4v.9l.1-.4v.3l.1-1 .1 1.3v-1.2l.1 1.1v-1.7l.2 2.3v-2l.1 2.2v-1.3l.1 .6 .1-1.4 .1 .3v-.1v-1.2v2.5l.1-1.2v1l.1-.9v.9v-1.8l.3 2.7 .1-2.3 .1 2.1v-1.8v1l.1-1 .1 .9v-.8v.6l.1-1.3 .1 .9v-.9v1.4v-1l.1 1.2 .1-.6 .2 .6v-1l.2 2.4 .1-2 .1 1 .1-1.2 .1 1.4v-1.2v-.2l.2 .9v-1.1l.2 2.3 .1-2.9 .2 2.5 .1-2.5 .1 .9v-.4l.1 2.2 .1-2v1.4l.1-1.3v-.2l.1 .9v-.9l.1 1.3 .1-1.7v2.3l.1-1 .1 1v-1.3l.1 .3 .1-.6v.8l.1-1.5v1.8v-1.6l.1 1 .2-.9v1l.1-.7v.8l.2-1 .1 1 .1-1.3 .1 1.5 .1-1.1 .1 .8v-1.2l.2 1.6v-1.6l.2 2.1v-1.7v.9l.1-.9 .1 1.1 .1-1.5v1.4l.1-1.2v1.2l.1-.8v1.5l.1-1.9 .1 1.4 .1-1.7 .1 1.9v-1.7l.1 1.4 .1-1.4v1.3l.1-1.6 .2 2.2v-1.7v1.7l.1-1.6v1.9l.1-1.7v.7v-.8l.1 .4v-.4l.1 1v-1.7l.1 1.1 .1-1.1v1.5v-1.1l.1 1v-1.1l.2 2.1 .4-1.6 .2 .9 .1-.6 .1 .5v.1l.1-.2 .1 .2 .1-1.7 .2 1 .1-.6 .2-.2 .1 .5 .1-.2 .1 .2 .1 .5v-.8l.2 1.5 .1-1 .1 .7v-.1l.1-1.3 .1 .8 .1-.4 .2 1 .1-1.4 .1 .3v1.4l.1-1.9 .3 2.2v-1.5l.1 1.4 .1-1.4 .2 .9v-.6l.1 .5v-.4l.1 1 .1-1.2 .1 2.3v-2.1l.1-.3 .1 1.2 .1-1.6v1.6l.1-1.6 .2 2 .1-1.2 .1 .8v-1l.2 .9 .2-1.7 .1 1.5v-1.2l.1 .9 .1-.7v1.9l.1-1.9 .1 .7 .1-1 .1 2.4v-1.4l.1 1.4 .1-2.4 .2 1.5v-.9v.5v-.4l.1 .1v1.4l.1-2.1v1.5l.1-1.4 .1 1.7v-1.2l.1 1.5v-2l.1 1.2 .1-1.1 .1 1.1v-1.3l.1 1.1v-.7l.1 1.7 .1-1.4 .1 1.2v-1v.7l.1-1.7 .1 1.9v-.8l.1 1 .2-1.3 .1 .7v-1.2l.1 1.6 .1-1.3 .1 1.9 .1-1.4v1.4v-1.4l.1 .6 .1-1 .1 1.1v-1.1l.1 2 .1-2.2v1.3l.1-1.1v2.2v-2l.1 .9 .1-1v.2" fill="none" stroke="#ee7600" stroke-width=".53"/>
<path d="M35.9 42.1h65.6v44.4h-65.6z" fill="none" stroke="#000" stroke-width=".35"/>
<g fill="none" stroke="#333" stroke-width=".2">
<path d="M125.1 42.1h65.6v44.4h-65.6zM125.1 59h65.6M125.1 57.6h65.6M125.1 56.5h65.6M125.1 55.7h65.6M125.1 54.9h65.6M125.1 54.3h65.6M125.1 53.7h65.6M125.1 53.2h65.6M125.1 49.8h65.6M125.1 47.9h65.6M125.1 46.5h65.6"/>
<path d="M125.1 45.4h65.6M125.1 44.5h65.6M125.1 43.8h65.6M125.1 43.2h65.6M125.1 42.6h65.6M128.4 42.1v44.4M130.4 42.1v44.4M131.7 42.1v44.4M132.8 42.1v44.4M133.6 42.1v44.4M134.4 42.1v44.4M135 42.1v44.4"/>
<path d="M135.6 42.1v44.4M136.1 42.1v44.4M139.4 42.1v44.4M141.3 42.1v44.4M142.7 42.1v44.4M143.7 42.1v44.4M144.6 42.1v44.4M145.3 42.1v44.4M146 42.1v44.4M146.5 42.1v44.4M147 42.1v44.4M150.3 42.1v44.4"/>
<path d="M152.2 42.1v44.4M153.6 42.1v44.4M154.7 42.1v44.4M155.5 42.1v44.4M156.3 42.1v44.4M156.9 42.1v44.4M157.4 42.1v44.4M157.9 42.1v44.4M161.2 42.1v44.4M163.2 42.1v44.4M164.5 42.1v44.4M165.6 42.1v44.4"/>
<path d="M166.5 42.1v44.4M167.2 42.1v44.4M167.8 42.1v44.4M168.4 42.1v44.4M168.9 42.1v44.4M172.2 42.1v44.4M174.1 42.1v44.4M175.5 42.1v44.4M176.5 42.1v44.4M177.4 42.1v44.4M178.1 42.1v44.4M178.8 42.1v44.4"/>
<path d="M179.3 42.1v44.4M179.8 42.1v44.4M183.1 42.1v44.4M185 42.1v44.4M186.4 42.1v44.4M187.5 42.1v44.4M188.3 42.1v44.4M189.1 42.1v44.4M189.7 42.1v44.4M190.2 42.1v44.4M125.1 79.8h65.6M125.1 78.8h65.6"/>
<path d="M125.1 77.9h65.6M125.1 77.1h65.6M125.1 76.5h65.6M125.1 75.9h65.6M125.1 75.4h65.6M125.1 72.1h65.6M125.1 70.1h65.6M125.1 68.7h65.6M125.1 67.6h65.6M125.1 66.8h65.6M125.1 66h65.6M125.1 65.4h65.6"/>
<path d="M125.1 64.8h65.6M125.1 64.3h65.6M125.1 61h65.6M125.1 83.2h65.6M125.1 81.2h65.6"/>
</g>
<path d="M170.5 42.1h20.2v14.8h-20.2z" fill="#fff"/>
<path d="M170.5 42.1h20.2v14.8h-20.2z" fill="none" stroke="#000" stroke-width=".26"/>
<path d="M172.7 45h4.5" fill="none" stroke="#00f" stroke-width=".53"/>
<path d="M172.7 48h4.5" fill="none" stroke="#0f0" stroke-width=".53"/>
<path d="M172.7 51h4.5" fill="none" stroke="#ee7600" stroke-width=".53"/>
<path d="M172.7 53.9h4.5" fill="none" stroke="#f00" stroke-width=".53"/>
<path d="M125.1 42.1h65.6v44.4h-65.6z" fill="none" stroke="#000" stroke-width=".35"/>
<path d="M19 22.5h177.8v.5h-177.8z" fill="#000"/>
<g fill="#231f20">
<path d="M27.5 7.6l-.1 .5 .4-.2h.6v.1v2.1l-.2 .4h1l-.3-.4v-2.1l.1-.1h.5l.5 .2-.2-.5zM29.5 8.3l.2 .3v1.5l-.2 .4h1.8l.2-.6a1.04 1.04 0 0 1-1.3 .2v-.7h.6l.3 .2v-.6l-.3 .2h-.6v-.6l.8-.1 .4 .3-.2-.5zM31.5 8.3l.9 1.1-.9 1.1h.8l-.2-.2 .5-.7 .4 .7-.2 .2h1.5l-.1-.2 .1-.4h.9l.1 .4-.2 .2h1l-.3-.3-.7-1.9h-.5l-.9 2-.8-1 .9-1h-.8l.1 .3-.3 .5-.4-.6 .2-.2zM34.7 8.6l.4 1h-.7zM36.3 8.4a.63 .63 0 0 0-.2 .7 .63 .63 0 0 0 .6 .4l.6 .2 .1 .2a.75 .75 0 0 1-.7 .4 .75 .75 0 0 1-.6-.5l.1 .7 .1-.1a1.11 1.11 0 0 0 1.5-.6 1.13 1.13 0 0 0-1.2-.8l-.1-.4a1.04 1.04 0 0 1 1.2 .2l-.2-.5-.1 .1-.5-.2zM28.2 10.9l.2 .4v2.2l-.2 .4h1l-.3-.4v-2.2l.3-.4zM29.3 11.6l.3 .4v1.5l-.3 .4h.8l-.2-.4v-1.3l1.5 1.7v-1.9l.2-.4h-.7l.2 .4v.9l-1.1-1.3zM32 11.8a.62 .62 0 0 0-.2 .7 .62 .62 0 0 0 .6 .4l.6 .1 .1 .3a.76 .76 0 0 1-.7 .3 .76 .76 0 0 1-.6-.4l.1 .7 .1-.1a1.11 1.11 0 0 0 1.5-.6 1.13 1.13 0 0 0-1.2-.8l-.1-.4a1.04 1.04 0 0 1 1.2 .2l-.2-.6-.1 .1-.5-.1zM33.7 11.6l-.2 .6a.61 .61 0 0 1 .8-.3v1.6l-.2 .4h.9l-.2-.4v-1.6a.63 .63 0 0 1 .8 .3l-.2-.6zM35.6 11.6l.3 .4v1.5l-.3 .4h1l-.2-.2v-.8l.5 .2a.76 .76 0 0 0 1.2 .7l-1-1a.58 .58 0 0 0 .6-.5 .58 .58 0 0 0-.5-.6zM36.4 11.9h.1a.45 .45 0 0 1 .5 .1 .45 .45 0 0 1 .1 .5l-.7 .2zM37.9 11.6l.2 .2a2.17 2.17 0 0 0 .3 1.9 .99 .99 0 0 0 1.6-.6v-1.1l.2-.4h-.7l.2 .2a1.92 1.92 0 0 1-.2 1.8 .6 .6 0 0 1-.9-.5v-1.1l.2-.4zM40.4 11.6l.2 .4v1.5l-.2 .4h.7l-.2-.4v-1.4l.8 1.8 .8-1.8v1.4l-.2 .4h.9l-.2-.4v-1.5l.2-.4h-.8l-.6 1.5-.6-1.5zM43.4 11.6l.2 .4v1.5l-.2 .4h1.8l.2-.6a1.04 1.04 0 0 1-1.3 .1v-.6h.5l.4 .2v-.6l-.4 .2h-.5v-.7h.8l.3 .3-.1-.6zM45.5 11.6l.2 .4v1.5l-.2 .4h.7l-.2-.4v-1.3l1.5 1.7v-1.9l.2-.4h-.7l.2 .4v.9l-1.1-1.3zM47.9 11.6l-.1 .6a.61 .61 0 0 1 .8-.3v1.6l-.3 .4h1l-.3-.4 .1-1.6a.63 .63 0 0 1 .7 .3l-.1-.6zM50.2 11.8a.62 .62 0 0 0-.2 .7 .62 .62 0 0 0 .6 .4l.6 .1 .2 .3a.76 .76 0 0 1-.8 .3 .76 .76 0 0 1-.6-.4l.1 .7 .2-.1a1.11 1.11 0 0 0 1.5-.6 1.13 1.13 0 0 0-1.3-.8l-.1-.4a1.04 1.04 0 0 1 1.2 .2l-.1-.6-.2 .1-.5-.1z"/>
<path d="M21.2 6.3v2.6h-1.9l.1 .4 .7 .9a.91 .91 0 0 0 1 .8 .56 .56 0 0 1 .5-.3 .56 .56 0 0 1 .5 .3l.4 .8a1.53 1.53 0 0 0 1.9 1.2 1.54 1.54 0 0 1 1-2.1l.9-.3v-1.4a1.52 1.52 0 0 1-.3-1.6h-1.4l-.2 .8h.5l-.2 .8h-.4l-.2 1v.2l.4 .1-.2 .8a1.93 1.93 0 0 1-1.6-.3l.3-1.8h-.5l.2-.8h.4l.2-.8h-.4v-1.3zM23.6 7.6l-.6 2.9h.7l.6-2.9zM23.8 6.6l-.1 .7h.6l.2-.7z"/>
</g>
<text font-size="4.9" x="184.3" y="7.9">INA827</text>
<text font-size="3.9" x="69.4" y="29.3">TYPICAL CHARACTERISTICS (continued)</text>
<g font-size="3.2">
<text x="19" y="34">At T</text>
<text x="27.3" y="34">= +25°C, V</text>
<text x="45.4" y="34">= ±15 V, R = 10 kΩ, V</text>
<text x="83.2" y="34">= 0 V, and G = 5, unless otherwise noted.</text>
</g>
<g font-size="2.8">
<text x="52.2" y="40.4">GAIN vs FREQUENCY</text>
<text x="130.1" y="37.7">VOLTAGE NOISE SPECTRAL DENSITY</text>
<text x="141.8" y="40.4">vs FREQUENCY (RTI)</text>
<text x="59.9" y="96.6">Figure 19.</text>
<text x="149.2" y="96.6">Figure 20.</text>
<text x="40.7" y="104">CURRENT NOISE SPECTRAL DENSITY</text>
<text x="52.5" y="106.7">vs FREQUENCY (RTI)</text>
<text x="125.9" y="106.7">0.1-Hz TO 10-Hz RTI VOLTAGE NOISE (G = 5)</text>
<text x="59.9" y="162.8">Figure 21.</text>
<text x="149.2" y="162.8">Figure 22.</text>
<text x="34.3" y="170.3">0.1-Hz TO 10-Hz RTI VOLTAGE NOISE (G = 1000)</text>
<text x="130.7" y="170.3">0.1-Hz TO 10-Hz RTI CURRENT NOISE</text>
<text x="59.9" y="226.1">Figure 23.</text>
<text x="149.2" y="226.1">Figure 24.</text>
<text x="195.3" y="263.6">9</text>
<text x="89" y="268.9">Product Folder Links: INA827</text>
</g>
<text font-size="2.8" fill="#0000c8" x="144.4" y="263.6">Submit Documentation Feedback</text>
<g font-size="2.5">
<text x="19" y="21.9">www.ti.com</text>
<text x="143.4" y="21.9">SBOS631A –JUNE 2012–REVISED JULY 2013</text>
<text x="31.6" y="47.4">60</text>
<text x="31.6" y="43">70</text>
<text x="90.2" y="45.9">G = 5</text>
<text x="119.6" y="43">10k</text>
<text x="179.4" y="45.9">G = 5</text>
<text x="31.6" y="51.9">50</text>
<text x="90.2" y="48.9">G = 10</text>
<text x="90.2" y="51.9">G = 100</text>
<text x="179.4" y="48.9">G = 10</text>
<text x="179.4" y="51.9">G = 100</text>
<text x="31.6" y="56.3">40</text>
<text x="90.2" y="54.8">G = 1000</text>
<text x="121" y="54.1">1k</text>
<text x="179.4" y="54.8">G = 1000</text>
<text x="31.6" y="65.2">20</text>
<text x="31.6" y="60.7">30</text>
<text x="119.5" y="65.2">100</text>
<text x="27.3" y="69.6" transform="rotate(-90 27.3 69.6)">Gain (dB)</text>
<text x="31.6" y="69.6">10</text>
<text x="33" y="74.1">0</text>
<text x="117" y="77.2" transform="rotate(-90 117 77.2)">Noise Density (nV/ Hz)</text>
<text x="120.9" y="76.3">10</text>
<text x="30.2" y="83">−20</text>
<text x="30.2" y="78.5">−10</text>
<text x="30.2" y="87.4">−30</text>
<text x="33.8" y="89.6">100</text>
<text x="47.7" y="89.6">1k</text>
<text x="60.1" y="89.6">10k</text>
<text x="72.6" y="89.6">100k</text>
<text x="86.7" y="89.6">1M</text>
<text x="99.1" y="89.6">10M</text>
<text x="122.1" y="89.6">100m</text>
<text x="122.2" y="87.4">1</text>
<text x="135.4" y="89.6">1</text>
<text x="145.6" y="89.6">10</text>
<text x="155.9" y="89.6">100</text>
<text x="167.6" y="89.6">1k</text>
<text x="177.8" y="89.6">10k</text>
<text x="188.1" y="89.6">100k</text>
<text x="60.2" y="92.6">Frequency (Hz)</text>
<text x="149.4" y="92.6">Frequency (Hz)</text>
<text x="30.2" y="109.2">500</text>
<text x="30.2" y="118.1">400</text>
<text x="30.2" y="127">300</text>
<text x="30.2" y="135.9">200</text>
<text x="117.7" y="139.4" transform="rotate(-90 117.7 139.4)">Noise (1 mV/div)</text>
<text x="27.7" y="147.6" transform="rotate(-90 27.7 147.6)">Current Noise Density (fA/ Hz)</text>
<text x="30.2" y="144.8">100</text>
<text x="33" y="153.7">0</text>
<text x="35.2" y="155.8">1</text>
<text x="50.9" y="155.8">10</text>
<text x="66.6" y="155.8">100</text>
<text x="83.8" y="155.8">1k</text>
<text x="99.5" y="155.8">10k</text>
<text x="60.2" y="158.9">Frequency (Hz)</text>
<text x="145.7" y="157.6">Time (1 s/div)</text>
<text x="27.9" y="204" transform="rotate(-90 27.9 204)">Noise (500 nV/div)</text>
<text x="117.2" y="202.7" transform="rotate(-90 117.2 202.7)">Noise (2 pA/div)</text>
<text x="146" y="221.2">Time (1 s/div)</text>
<text x="56.9" y="222.2">Time (1 s/div)</text>
<text x="19" y="263.6">Copyright © 2012–2013, Texas Instruments Incorporated</text>
</g>
<g font-size="2.1">
<text x="24.9" y="34.6">A</text>
<text x="43" y="34.6">S</text>
<text x="60.6" y="34.6">L</text>
<text x="78" y="34.6">REF</text>
</g>
<g font-size="1.4">
<text x="101.2" y="93.6">G022</text>
<text x="190.5" y="93.6">G023</text>
<text x="101.2" y="159.8">G024</text>
<text x="185.6" y="159.6">G025</text>
<text x="96.8" y="223.1">G026</text>
<text x="186.1" y="223.1">G027</text>
</g>
</svg>
